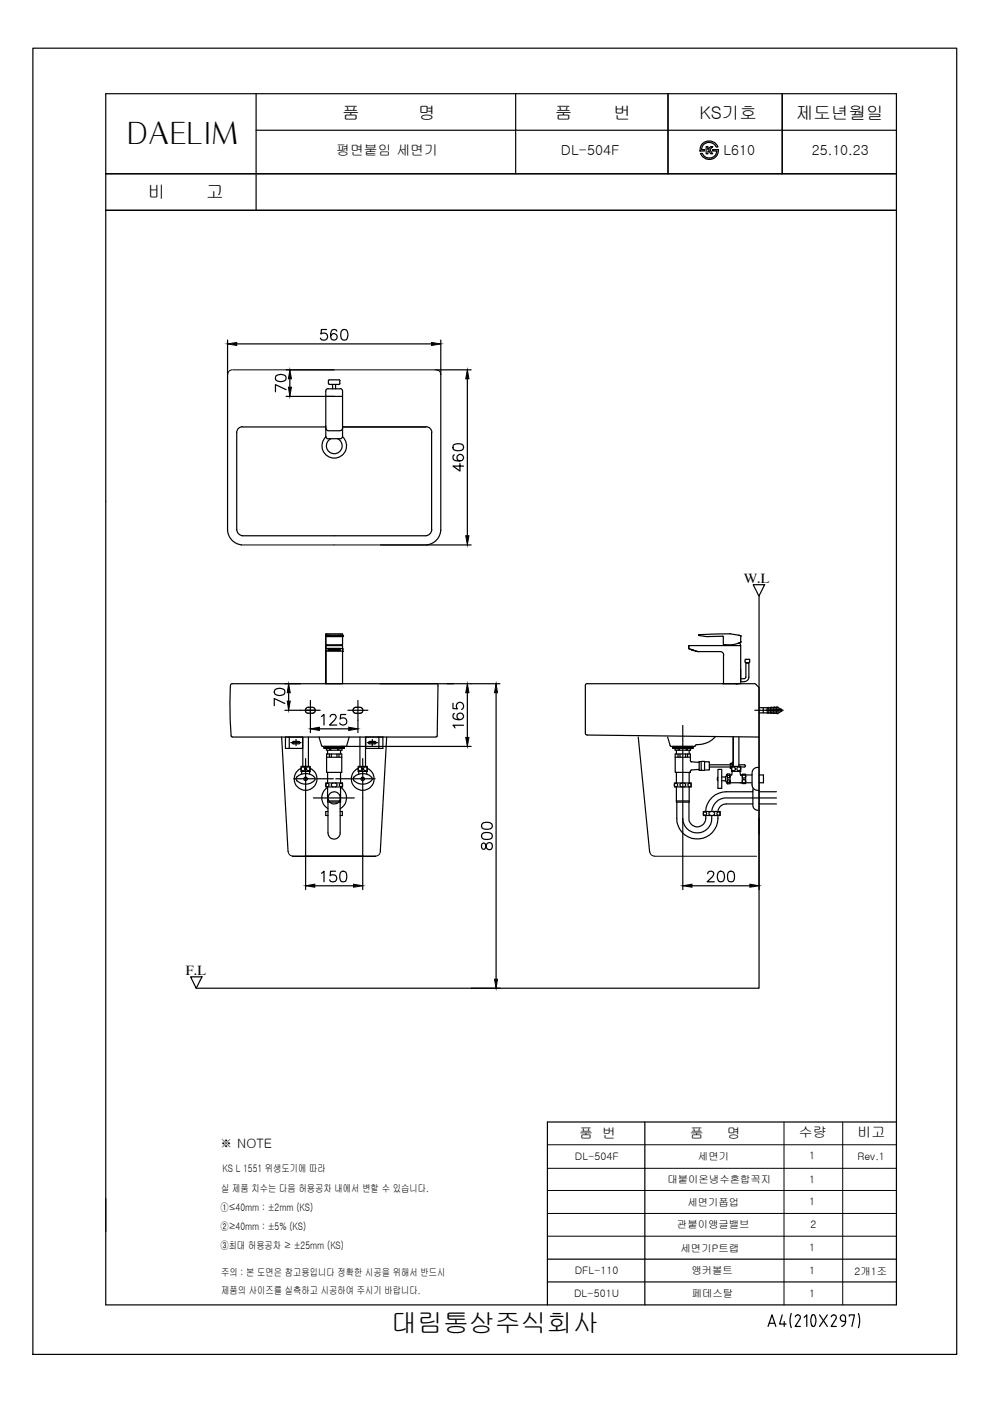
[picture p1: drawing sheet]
<svg xmlns="http://www.w3.org/2000/svg" width="210mm" height="297mm" viewBox="0 0 210 297" stroke-linecap="round" stroke-linejoin="round" font-family="sans-serif">
<!-- layer: YA -->
<g fill="none" stroke="#000" stroke-width=".25">
<path d="M7 10.2h195.8v277h-195.8zM22.4 19.9h167.7v256.8h-167.7zM54.3 19.9v24.7M109.3 19.9v16.9M141.6 19.9v16.9M165.8 19.9v16.9M22.4 36.8h167.7M54.3 27.6h135.8M148.5 32.5h.4a1.64 1.64 0 0 0 1.7 1 1.64 1.64 0 0 0 1.4-1.5h-.9v-.3h1.2a1.94 1.94 0 0 1-1.5 2.1 1.94 1.94 0 0 1-2.3-1.3zM148.8 30.6a2 2 0 0 1 3.4 .6h-.3a1.65 1.65 0 0 0-1.8-1 1.65 1.65 0 0 0-1.4 1.5h.7v.3h-1l.1-.7zM149.7 31.1h.4v.5l.6-.5h.5l-.7 .6 .6 .9h-.4l-.4-.7-.2 .2v.5h-.4zM22.4 44.6h167.7"/>
<path d="M136.7 237.9v38.8M190.1 237.9h-74v38.8M116.1 271.8h74M116.1 267h74M165.8 278.8l-.5 1.9h1.4M167.8 278.5l-.3 1.5 .3 1.5M168.6 279.2a.54 .54 0 0 1 .7-.4 .54 .54 0 0 1 .3 .8l-1 1.6h1.1M170.5 279.3l.6-.5v2.4M172.1 278.9l.3-.2 .3 .2M172.2 278.9a1.91 1.91 0 0 0 .2 2.3h.2a2.1 2.1 0 0 0 .1-2.3M173.8 278.8l1.6 2.4M175.4 278.8l-1.6 2.4"/>
<path d="M176.2 279.2a.54 .54 0 0 1 .8-.4 .54 .54 0 0 1 .2 .8l-1 1.6h1.1M178.2 279.3v.3M178.2 279.3a.53 .53 0 0 1 .5-.5 .53 .53 0 0 1 .6 .5M178.2 279.6l.1 .3 .4 .2M179.3 279.3v.8M180.1 279.1v-.3h1.1l-.6 2.4M182 278.5l.3 1.5-.3 1.5M162.8 281.2l.9-2.4 .8 2.4M163.1 280.6h1.1M166.3 280.2v1M178.7 280.2h.6M179.3 280.1a1.25 1.25 0 0 1-.8 1.2"/>
</g>
<!-- layer: DIM -->
<g fill="none" stroke="#000" stroke-width=".21">
<path d="M49.2 78.4a.95 .95 0 0 0-.9 1M49.4 78.4h42.9M92.5 78.4a.95 .95 0 0 1 1 1M51.2 115.5h39.3M61.1 180.5a.95 .95 0 0 0 1 1M79.7 181.5h-17.7h17.7M80.6 180.5a.95 .95 0 0 1-.9 1M137.8 180.6a.95 .95 0 0 0 .9 .9M138.7 181.5h21.7M166.2 237.9v38.8M178.7 237.9v38.8M116.1 257.3h74"/>
<path d="M116.1 252.4h74M116.1 242.7h74M116.1 247.7h74M116.1 262.1h74"/>
</g>
<!-- layer: MAIN -->
<path d="M40.4 207.1h2.4l-1.2 2.4z" fill="none" stroke="#000" stroke-width=".25"/>
<!-- layer: 002 -->
<path d="M69.1 92.6a2.6 2.6 0 0 0-.1 3.7 2.6 2.6 0 0 0 3.7 0 2.6 2.6 0 0 0-.1-3.7M70.2 93a1.67 1.67 0 0 0-.6 2.6 1.67 1.67 0 0 0 2.6 0 1.67 1.67 0 0 0-.7-2.6M59.7 156.3l1.4 24.3M82 156.3l-1.4 24.3" fill="none" stroke="#000" stroke-width=".25"/>
<!-- layer: CENTER -->
<g fill="none" stroke="#000" stroke-width=".25">
<path d="M61.7 157.5h2.1M62.8 156.8v1.3M63.7 150.6h4.2M65.8 148.5v4.2M73.8 150.6h4.2M75.9 148.5v4.2M77.9 157.5h2.1M78.9 156.8v1.3M144.8 153.8v19.7a3.1 3.1 0 0 0 3.4 3.1 3.1 3.1 0 0 0 2.7-3.7M160 150.6h6.1M62.3 165.1h8.4M64.8 160.8v8.3"/>
<path d="M66.4 169.2h8.7M71.2 165.1h8.3M76.9 160.8v8.3M164.6 169.2h-10.6a3.1 3.1 0 0 0-3.1 2.9"/>
</g>
<!-- layer: POINT -->
<g fill="none" stroke="#000" stroke-width=".25">
<path d="M60.5 156.3h3.7v2.4h-3.7zM61.3 156.3v2.4M62 157.3l.1-.1h1.2a.25 .25 0 0 1 .3 .3 .25 .25 0 0 1-.3 .2h-1.2zM64.2 156.3v6.2M65.4 156.3v6.2M67.6 156.3l.7 2h5.1l.6-2M68.7 158.3v.4h4.3v-.4M68.7 158.5h4.3M69.2 158.7v.4h3.3v-.4M69.2 159.9h3.3v3.9h-3.3zM69.5 159.1v.8M69.8 159.9v.6"/>
<path d="M69.9 158.7v.4M70.1 158.7v.4M70.3 159.9v.6M71.4 159.9v.6M71.6 158.7v.4M71.8 158.7v.4M71.9 159.9v.6M72.2 159.1v.8M76.3 156.3v6.2M77.5 156.3v6.2M77.5 156.3h3.7v2.4h-3.7zM78.2 157.3l.1-.1h1.1a.25 .25 0 0 1 .3 .3 .25 .25 0 0 1-.3 .2h-1.1z"/>
<path d="M80.3 156.3v2.4M141.5 156.3l.7 2h5.1l.3-.4a7.4 7.4 0 0 0 3.4-1.1l.6-.5M142.6 158.3h4.4v.4h-4.4zM142.6 158.5h4.4M143.1 158.7v.4h3.3v-.4M143.4 159.1v.8M143.7 159.9v.6M143.8 158.7v.4M144 158.7v.4M144.2 159.9v.6M145.4 159.9v.6M145.5 158.7v.4"/>
<path d="M145.7 158.7v.4M145.8 159.9v.6M146.1 159.1v.8M155.4 156.3v5.3M155.5 156.3v6.2M156.7 156.3v6.2M160.9 150h2.1v.6M161.8 150v1.1M162.7 150.1l2.2-.1 .9 .4-3.4 .2 3.4 .2-.9 .4-2.2-.1M162.7 150v1.2M163 150.6v.6l-2.1-.1M163.4 150.6l-.1-.6h.3v.6"/>
<path d="M163.4 150.6l-.1 .6h.3v-.5M164 150.7l-.1 .5 .4 .1v-.6M164 150.5l-.1-.5 .4-.1v.6M164.6 150.7v.6h.3l.1-.6M164.6 150.5v-.6h.3l.1 .6M164.8 150.5l.4 .1-.4 .1M62.9 164.7a2.59 2.59 0 0 1 3.9 .3v.2a2.44 2.44 0 0 1-4 0zM63.8 162.9a2.43 2.43 0 0 0-.9 3.7 2.43 2.43 0 0 0 3.8 0 2.43 2.43 0 0 0-.9-3.7M63.8 162.5h2v1h-2zM64 163.5v.6M65.6 163.5v.6M69.1 166h3.5v.8h-3.5z"/>
<path d="M69.2 160.5h3.3M69.5 166.9a2.65 2.65 0 0 0 0 4.6M69.5 166.8v3.3h2.7v-3.3M69.5 163.8v2.2M69.5 169.8h2.7M69.5 170.1v6.5a1.29 1.29 0 0 0 1.3 1.3 1.29 1.29 0 0 0 1.3-1.3v-6.5M69.5 172.1h-.4v.8h.4M70.6 166a.43 .43 0 0 0-.3 .4 .43 .43 0 0 0 .3 .4M71.1 166a.43 .43 0 0 1 .3 .4 .43 .43 0 0 1-.3 .4M72.1 172.1h.5v.8h-.5M72.2 166.9a2.6 2.6 0 0 1-.1 4.6M72.2 163.8v2.2"/>
<path d="M75 164.8a2.57 2.57 0 0 1 3.9 .3v.1a2.48 2.48 0 0 1-4 0zM75.9 162.9a2.43 2.43 0 0 0-.9 3.7 2.43 2.43 0 0 0 3.8 0 2.43 2.43 0 0 0-.9-3.7M75.9 162.5h2v1h-2zM76.1 163.5v.6M77.8 163.5v.6M143 166h3.5v.8h-3.5zM143.2 160.5h3.2M143.4 169.8h2.7M143.4 166.8v3.3h2.7v-3.3M143.4 163.8v2.2M143.5 170.1v3.4a4.4 4.4 0 0 0 4.7 4.4 4.4 4.4 0 0 0 4-5M144.6 166a.43 .43 0 0 0-.4 .4 .43 .43 0 0 0 .4 .4"/>
<path d="M145 166a.43 .43 0 0 1 .4 .4 .43 .43 0 0 1-.4 .4M146.1 170.1v3.4a1.83 1.83 0 0 0 2.1 1.8 1.83 1.83 0 0 0 1.4-2.4M146.1 163.8v2.2M148.2 161.6l-1.7-.1-.1-.2v-1.4h-3.2v3.9h3.2l.1-.5 1.7-.2M148.7 161.4h.7v1.9h-.7zM148.7 161.5h-.5v1.8h.5M149.1 172.1h3.6v.8h-3.6zM149.4 161.5h1v1.8h-1M150.4 162.2h5.1M150.4 162.6h4.7M150.7 172.1a.43 .43 0 0 0-.4 .4 .43 .43 0 0 0 .4 .4M151.1 172.1a.43 .43 0 0 1 .4 .4 .43 .43 0 0 1-.4 .4"/>
<path d="M152.2 164.8l-.1 .2 .1 .5M152.2 163.1h.8v4h-.8zM153 165.5h.8M153 164.7h.8M153.8 165.5v-.8l.4-.6v2.1M153.8 165.5l.4 .7M154.2 164.1h.6v2.1h-.6M154.8 166h4.7M155.1 162.5h1.9v1h-1.9zM155.3 161.9h-.5v1h.3M155.3 163.5l-.2 .8h-.3M155.5 161.6h-.2v.9"/>
<path d="M156.7 162.2h1.1a.23 .23 0 0 1 .3 .2 .23 .23 0 0 1-.3 .2h-.8M156.9 163.5l.1 .8h2.5M157.4 164.1h.7v2h-.7zM159.6 167.9h-5.6a4.3 4.3 0 0 0-4.4 4.2M159.6 170.4h-5.6a1.74 1.74 0 0 0-1.8 1.7M159.7 167.1l-.1 3.3a1.14 1.14 0 0 0 1.3 1.4M160.9 162.7a1.24 1.24 0 0 0-1.4 1.1v2.6a1.21 1.21 0 0 0 1.4 1.2M160.9 164.3h1v1.7h-1M160.9 170.4h3.7M160.9 167.9h3.7"/>
<circle cx="64.2" cy="163" r=".41"/>
<circle cx="64.8" cy="165.1" r=".35"/>
<circle cx="65.4" cy="163" r=".41"/>
<circle cx="69.4" cy="166.4" r=".35"/>
<circle cx="70.8" cy="169.2" r="1.28"/>
<circle cx="72.3" cy="166.4" r=".35"/>
<circle cx="76.3" cy="163" r=".41"/>
<circle cx="76.9" cy="165.1" r=".35"/>
<circle cx="77.5" cy="163" r=".41"/>
<circle cx="143.3" cy="166.4" r=".35"/>
<circle cx="146.2" cy="166.4" r=".35"/>
<circle cx="149.5" cy="172.5" r=".35"/>
<circle cx="152.3" cy="172.5" r=".35"/>
<circle cx="154.5" cy="164.6" r=".29"/>
<circle cx="154.5" cy="165.6" r=".29"/>
<circle cx="155.5" cy="163" r=".41"/>
<circle cx="156.6" cy="163" r=".39"/>
<circle cx="157.7" cy="165.6" r=".37"/>
<circle cx="157.7" cy="164.6" r=".35"/>
</g>
<!-- layer: DIMTEXT -->
<path d="M159.7 124h2.4l-1.2 2.4z" fill="none" stroke="#000" stroke-width=".25"/>
<!-- layer: 001 -->
<g fill="none" stroke="#000" stroke-width=".25">
<path d="M48.2 79.4v33M93.5 79.4v33M51.4 90.5h17.7M51.4 90.5a1.21 1.21 0 0 0-1.2 1.2v20.6M72.6 90.5h17.7M90.3 90.5a1.21 1.21 0 0 1 1.3 1.2M91.5 91.7v20.6M48.2 112.4a3.3 3.3 0 0 0 3 3.1M50.2 112.3a1.38 1.38 0 0 0 1.2 1.3M91.6 112.3a1.38 1.38 0 0 1-1.3 1.3h-38.9M93.5 112.4a3.3 3.3 0 0 1-3 3.1M160.9 126.4v83.1h-119.3"/>
<path d="M48.8 145.4a61.5 61.5 0 0 0 .3 10.8h.1M49.2 156.3h43.2M49.3 145h43.1M49.3 144.9l-.3 .2-.1 .3M92.5 144.9l.3 .2 .1 .3M92.9 145.4l-.2 10.6-.2 .2M124.1 155.6l.4 .2 36.4 .5v20.5M124.5 145h35.3M124.5 144.9l-.3 .2-.1 .3M135.3 156.3l2.4 24.4M159.9 144.9l.4 .2M160.3 145.1l.6 .7v10.5"/>
<path d="M64.6 181.5h12.5"/>
</g>
<!-- layer: BU -->
<g fill="none" stroke="#000" stroke-width=".25">
<path d="M69.1 90.8l.2 .4 .3 .1M69.1 92.5l.2 .5h.3h2.5h.3l.2-.5M69.1 84h3.5M69.5 91.3h2.6M69.5 82.4h2.6M69.6 82.4l-.3 .1-.2 .4v9.7M69.6 80.7l.1 .6 .1 .2M69.7 80.7l.1-.2h2.1l.2 .2M69.8 81.5h2.1M70.5 81.5v.9M71.1 81.5v.9M72 80.7v.6"/>
<path d="M72.1 81.3l-.2 .2M72.1 82.4l.3 .1 .2 .4v9.7M72.6 90.8l-.2 .4-.3 .1M69.1 137.6l.4-.1h2.6l.5 .1M69.1 134.5v2.1v-1.7M69.1 134.5h.1M69.1 134.9h.1M69.1 134.9l3.4 .1M69.1 137.6v-.6v8v-7M69.1 134.4h3.5M69.1 134.5v.1M69.1 138.1h.1"/>
<path d="M69.1 136.6l.1 .1M69.1 136.9h3.5v1.1l-3.5 .1v-.5M69.2 136.7h3.3M69.3 136.7v.2M69.5 134.7h.1M69.5 134.7l-.4-.1v.3M69.5 134.7h-.4M69.5 134.7h2.6M69.8 137.7v.2h2.1v-.2M69.8 137.9l-.3-.1h2.7l-.3 .1M70 134.8h.1M71.7 134.8h.1"/>
<path d="M71.7 134.7v.1M72.1 134.7h.1M72.1 134.7h.5M72.5 136.7v.2M72.5 135h.1M72.6 135h.1M72.6 134.6h.1M72.6 134.6l-.5 .1M72.6 137.6h.1M72.6 134.8h.1M72.6 136.6v.1M72.6 134.5v.4"/>
<path d="M72.6 134.9h.1M72.6 134.7h.1M72.6 138v7M72.6 138.1h.1M72.6 134.9l-.1 .1M72.6 134.8v1.8M146 137l.1 .6 1.5 .5M146.1 136.9h10.9v8.1M146.5 137.7l.6 .2-.6-.2M147.6 138l.5 .1M148.1 138.1h4.6M148.2 134.7l1.6 .3"/>
<path d="M148.2 134.7h.1M148.2 134.6h.1M149.9 135h.1M152.7 138.1a.74 .74 0 0 1 .7 .8M153.2 134.9l-3.2 .1M153.2 134.9l.2 .2M153.4 135.1v1.5M153.4 136.6l.1 .1M153.4 138.9v6.1M153.5 136.7h.4v.2M154.7 134.4l-6.5 .2M154.7 134.3l.1 .1"/>
<path d="M154.8 134.4l2.2 .4M156.6 136.4h.1M156.6 134.7h.1M156.6 136.3l-1.3 .4h-1.9M156.8 136.3l.2 .6M157 136.2h-.2M157 134.8h.1M157 134.8v1.3M157 136.1l-.4 .3M157 136.1h.1M158 139.9v.4M158.8 139.8h-.6l-.2 .1"/>
<path d="M158.8 139.8l.1 .1M158.9 139.9v.4M69.1 145h3.5M153.2 145h3.7M156.3 145h-.3h.5M157 142v2.5h.8M157 143.9h.8M158 140.3l.1 .2M158.1 140.5h.7v3.1M158.1 143.5l-.3 .4M158.3 140.5h.4M158.4 140.5h.4h-.7v3.1"/>
<path d="M158.8 143.5a.95 .95 0 0 1-1 1M158.9 140.3l-.1 .2"/>
</g>
<!-- layer: LINE -->
<path d="M124.1 145.5v10.1" fill="none" stroke="#000" stroke-width=".25"/>
<!-- layer: 0 -->
<g fill="none" stroke="#000" stroke-width=".25">
<path d="M48.2 72.1v7.3M50.2 72.9h41.3M58.5 79.7a1.73 1.73 0 0 1 2.1 0 .74 .74 0 0 1-.4 1.1 1.78 1.78 0 0 1-1.7-.2zM60.6 78.4h10.3M69.2 69.9h-1.1v.9a.8 .8 0 0 1 1.2 0 .8 .8 0 0 1-.2 1.2 .8 .8 0 0 1-1.2-.3M71.4 70.2a.71 .71 0 0 0-1-.3 1.73 1.73 0 0 0 0 2.1 .7 .7 0 0 0 1-.3 .7 .7 0 0 0-.4-1 .7 .7 0 0 0-.9 .6M72.6 69.9a.76 .76 0 0 1 1 .4 1.78 1.78 0 0 1-.2 1.7 .8 .8 0 0 1-1.1-.3 1.96 1.96 0 0 1 .3-1.8zM92.3 78.4h7.6M93.5 72.1v7.3M60.6 82.6l-2.2-1.1v1.6M60.6 84h10.3M61.5 80.3v1.8"/>
<path d="M96.1 94.4a1.85 1.85 0 0 1 2.1 0 .74 .74 0 0 1-.3 1.1 2.09 2.09 0 0 1-1.8-.2zM96.3 96.4a.66 .66 0 0 0-.3 .7 .66 .66 0 0 0 .5 .5 1.73 1.73 0 0 0 1.7-.2 .7 .7 0 0 0-.3-1 .7 .7 0 0 0-1 .4 .7 .7 0 0 0 .6 .9M97.5 98.3v1.6l-1.5-1.1h2.3M99.1 80.3v33.3M80.7 115.5h19.2M58.3 146.3a1.66 1.66 0 0 1 2 0 .76 .76 0 0 1-.3 1 1.13 1.13 0 0 1-1.8-.7zM60.4 149.2l-2.2-1.1v1.5M60.4 150.6h3.3M60.4 145h3.3M61.2 146.9v1.7M64.8 150.6h2M65.8 150v1.2"/>
<path d="M65.8 152.7v2.6M67.7 154.5h6.2M68.1 151.9l.6-.4v2.2M70 152l.1-.3a.77 .77 0 0 1 1-.1 .51 .51 0 0 1 0 .7l-1.2 1.4h1.5M72.3 158.3h27.6M73.3 151.5h-1.1l-.1 1a.79 .79 0 0 1 1.2-.1 .79 .79 0 0 1-.1 1.2 .79 .79 0 0 1-1.2-.3M75.9 152.7v2.6M80.6 145h25.4M96 149.1v1.1l1 .1a.81 .81 0 0 1 0-1.2 .81 .81 0 0 1 1.2 .2 .81 .81 0 0 1-.3 1.1M96.3 151.3a.67 .67 0 0 0 .2 1.2 1.3 1.3 0 0 0 1.8-.6 .71 .71 0 0 0-.7-.7 .71 .71 0 0 0-.7 .6 .71 .71 0 0 0 .6 .8M98.3 153.8h-2.3l.5 .5M99.1 146.9v9.5"/>
<path d="M105.2 146.9v60.7M64.8 169.1v19.5M76.9 169.1v19.5M102.2 178.9a.73 .73 0 0 0 .4 1.2l.3-.4a.95 .95 0 0 1 1-1 .74 .74 0 0 1 .5 .9 .74 .74 0 0 1-1 .5l-.5-1.2-.3-.2zM102.2 176.8a1.85 1.85 0 0 1 2.1 0 .72 .72 0 0 1-.4 1.1 2.02 2.02 0 0 1-1.7-.2l-.1-.4zM102.2 174.7a1.44 1.44 0 0 1 2.2 .3v.2a1.05 1.05 0 0 1-1.3 .6l-.6-.1a.7 .7 0 0 1-.3-1zM144.8 173.5v15.1M160.9 173.5v15.1M66.7 187.8h8.3M68.1 185.1l.6-.4v2.3M71.1 184.7h-1l-.1 1a.8 .8 0 0 1 1.2 0 .8 .8 0 0 1-.2 1.2 .8 .8 0 0 1-1.1-.4M72.3 184.8a.74 .74 0 0 1 1.1 .3 2.09 2.09 0 0 1-.2 1.8 .8 .8 0 0 1-1.1-.4 2.02 2.02 0 0 1 .2-1.7z"/>
<path d="M146.7 187.8h12.3M150.1 185.3v-.4a.75 .75 0 0 1 1.1 0 .78 .78 0 0 1-.2 1l-1.1 1.1h1.6M152.4 184.8a.7 .7 0 0 1 1.1 .3 1.75 1.75 0 0 1-.2 1.8 .74 .74 0 0 1-1.1-.4 1.69 1.69 0 0 1 .2-1.7zM154.5 184.8a.74 .74 0 0 1 1.1 .3 2.09 2.09 0 0 1-.2 1.8 .8 .8 0 0 1-1.1-.4 2.02 2.02 0 0 1 .2-1.7zM99.9 209.5h6.1"/>
</g>
<g fill="#000" stroke="#000" stroke-width=".21">
<path d="M48.2 72.9l2-.3v.7zM91.5 72.6l2 .3-2 .4zM61.5 78.4l.3 1.9h-.6zM61.2 82.1h.6l-.3 1.9zM99.1 78.4l.3 1.9h-.7zM98.7 113.6h.7l-.3 1.9zM60.9 148.6h.6l-.3 2zM61.2 145l.3 1.9h-.6zM65.8 154.5l1.9-.3v.7zM73.9 154.2l2 .3-2 .4zM98.7 156.4h.7l-.3 1.9zM99.1 145l.3 1.9h-.7z"/>
<path d="M105.2 145l.3 1.9h-.7zM64.8 187.8l1.9-.3v.6zM75 187.5l1.9 .3-1.9 .3zM144.8 187.8l1.9-.3v.6zM159 187.5l1.9 .3-1.9 .3zM104.8 207.6h.7l-.3 1.9z"/>
</g>
<!-- layer: 2 -->
<g fill="none" stroke="#000" stroke-width=".25">
<path d="M64.8 150.5v.1M64.8 150.6v.1M64.8 150.8v.1M64.8 150.3v.1M64.8 150.9l.1 .1M64.9 150.2l-.1 .1M64.9 151.1h.1M65 150.1l-.1 .1M65.1 151.1v.1M65.1 150h.1M65.2 151.2h.1M65.3 150h-.1"/>
<path d="M65.3 151.2h.3M65.3 150h.3M65.7 151.2h.4M65.7 150h.4M66.2 150h.1M66.2 151.2h.1M66.3 150h.2M66.4 151.2h-.1M66.6 150.1l.1 .1M66.7 151.1l-.3 .1M66.7 150.2v.1M66.7 150.9v.1"/>
<path d="M66.8 150.3v.1M66.8 150.6v.1M66.8 150.8v.1M66.8 150.5v.1M74.8 150.6l.1 .1M74.9 150.5l-.1 .1M74.9 150.8l.1 .2M74.9 150.3v.1M75 150.2l-.1 .1M75 151.1l.2 .1M75.2 150l-.2 .2M75.3 151.2h.1"/>
<path d="M75.4 150h-.1M75.4 151.2h.4M75.4 150h.4M75.9 150h.3M76.2 150h.3M76.5 151.2h-.6M76.6 150h.1M76.7 151.1l-.1 .1M76.7 150.1l.1 .1M76.8 151.1h-.1M76.8 150.2l.1 .1M76.9 150.3v.3"/>
<path d="M76.9 150.8l-.1 .2M76.9 150.6v.1"/>
</g>
<text font-size="6.4" x="26.9" y="30.5">DAELIM</text>
<text font-size="5.5" x="82.9" y="282.4">대림통상주식회사</text>
<g font-size="3.7">
<text x="72.5" y="25.2">품</text>
<text x="88.7" y="25.2">명</text>
<text x="117.7" y="25.2">품</text>
<text x="130.1" y="25.2">번</text>
<text x="148.3" y="25.2">KS기호</text>
<text x="168.8" y="25.2">제도년월일</text>
<text x="31.3" y="42">비</text>
<text x="43.7" y="42">고</text>
</g>
<g font-size="2.9">
<text x="71.3" y="32.8">평면붙임 세면기</text>
<text x="118.9" y="32.8">DL-504F</text>
<text x="153.4" y="32.9">L610</text>
<text x="172.1" y="32.9">25.10.23</text>
<text x="157.7" y="123.7">W.L</text>
<text x="39.3" y="206.8">F.L</text>
<text x="122.8" y="241.2">품 번</text>
<text x="146.2" y="241.2">품</text>
<text x="154.1" y="241.2">명</text>
<text x="169.4" y="241">수량</text>
<text x="181.8" y="241.1">비고</text>
</g>
<text font-size="2.8" x="46.6" y="243.3">※ NOTE</text>
<g font-size="2.2">
<text x="121.9" y="246">DL-504F</text>
<text x="148" y="245.9">세면기</text>
<text x="171.6" y="245.8">1</text>
<text x="181.8" y="246">Rev.1</text>
<text x="47.2" y="248.6">KS L 1551 위생도기에 따라</text>
<text x="141.5" y="250.8">대붙이온냉수혼합꼭지</text>
<text x="171.6" y="250.8">1</text>
<text x="46.7" y="256.7">①≤40mm : ±2mm (KS)</text>
<text x="46.9" y="252.7">실 제품 치수는 다음 허용공차 내에서 변할 수 있습니다.</text>
<text x="145.7" y="255.6">세면기폽업</text>
<text x="171.6" y="255.5">1</text>
<text x="46.7" y="260.8">②≥40mm : ±5% (KS)</text>
<text x="143.5" y="260.4">관붙이앵글밸브</text>
<text x="171.9" y="260.3">2</text>
<text x="46.7" y="264.9">③최대 허용공차 ≥ ±25mm (KS)</text>
<text x="144.3" y="265.4">세면기P트랩</text>
<text x="171.6" y="265.2">1</text>
<text x="46.9" y="270.6">주의 : 본 도면은 참고용입니다 정확한 시공을 위해서 반드시</text>
<text x="46.9" y="274.4">제품의 사이즈를 실측하고 시공하여 주시기 바랍니다.</text>
<text x="121.7" y="275.1">DL-501U</text>
<text x="121.9" y="270.1">DFL-110</text>
<text x="146.6" y="270.1">앵커볼트</text>
<text x="146.7" y="275">페데스탈</text>
<text x="171.6" y="270.2">1</text>
<text x="171.6" y="275.1">1</text>
<text x="181.2" y="270.2">2개1조</text>
</g>
</svg>
